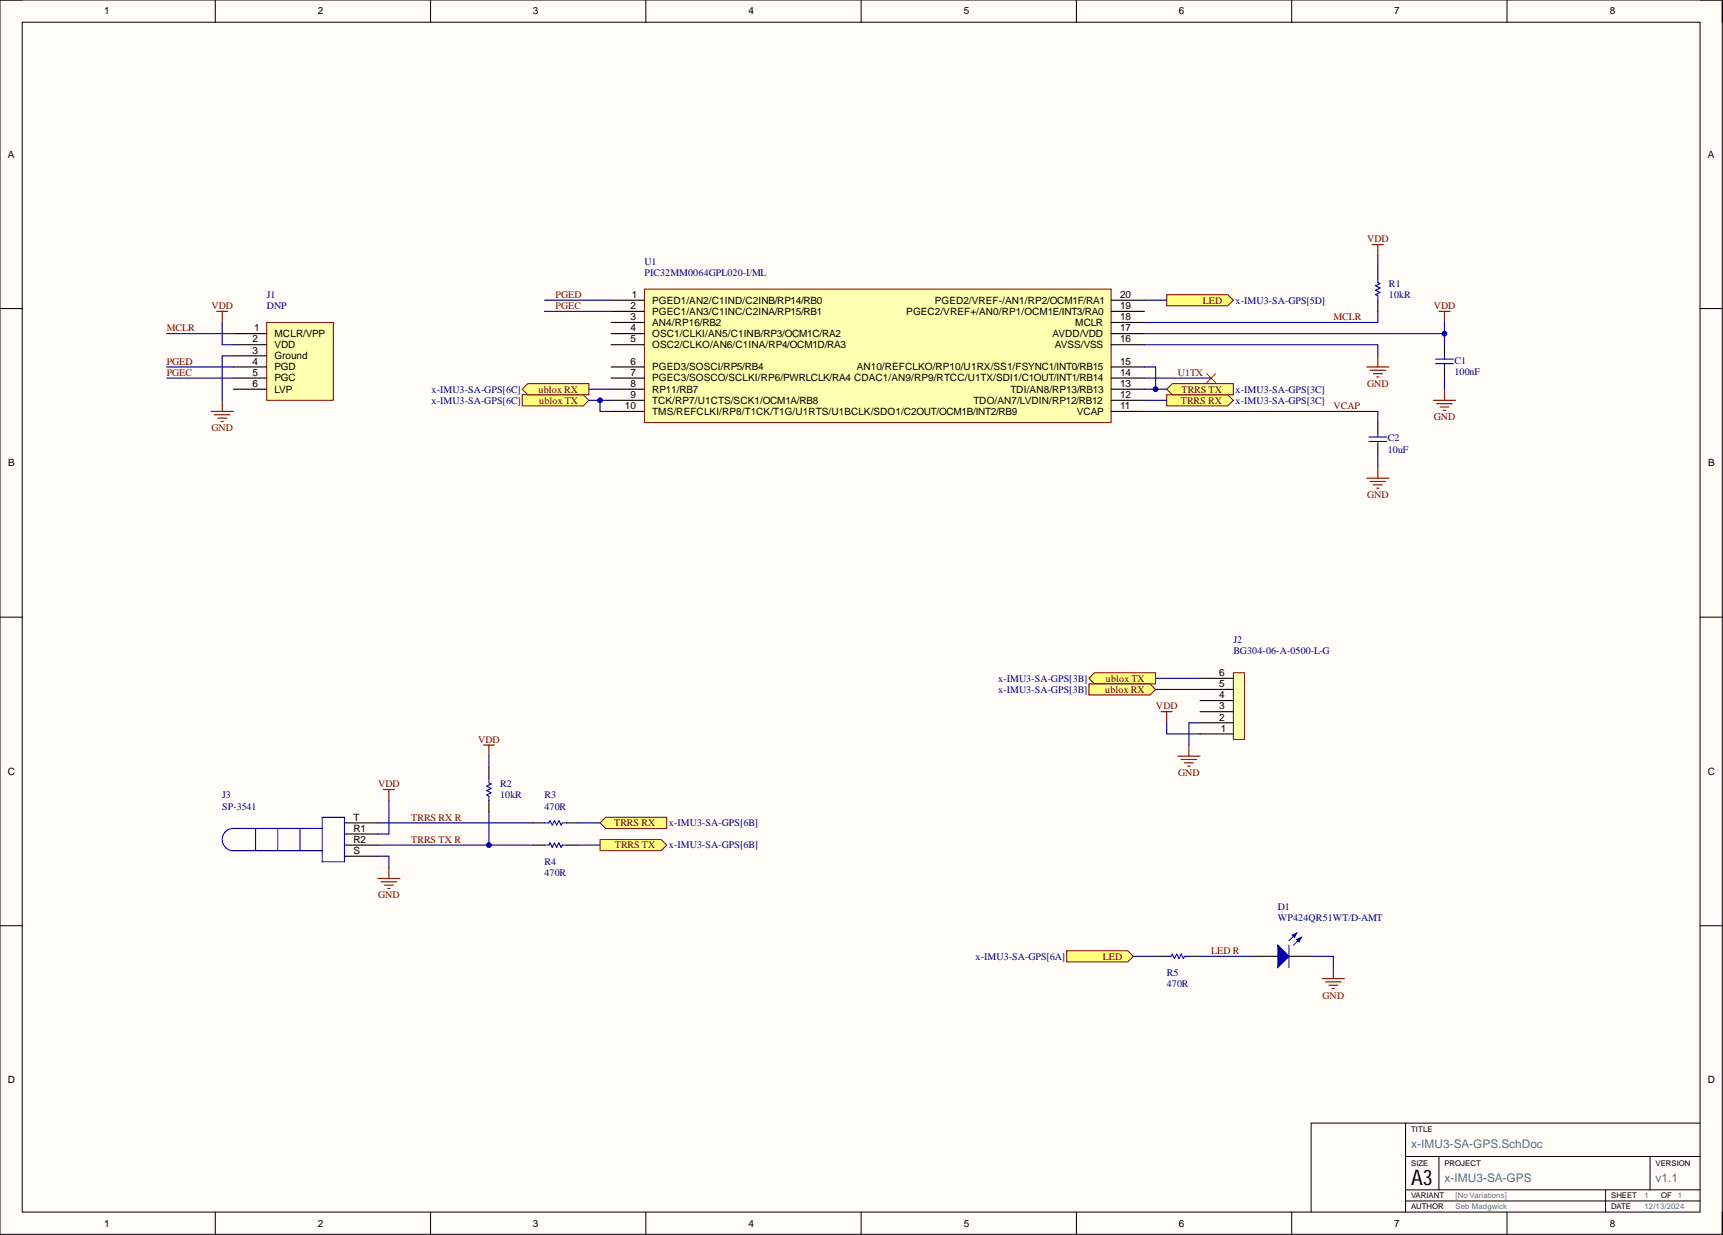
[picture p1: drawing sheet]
<svg xmlns="http://www.w3.org/2000/svg" width="393mm" height="282mm" viewBox="0 0 393 282" stroke-linecap="round" stroke-linejoin="round" font-family="sans-serif">
<g fill="#fffcf8">
<path d="M0 0h393.2v281.7h-393.2z" fill-rule="evenodd"/>
<path d="M5.1 5.1h383v271.5h-383z" fill-rule="evenodd"/>
</g>
<g fill="none" stroke="#000" stroke-width=".23">
<path d="M0 0h393.2v281.7h-393.2zM49.1 0v5.1M98.3 0v5.1M147.4 0v5.1M196.6 0v5.1M245.7 0v5.1M294.9 0v5.1M344 0v5.1M5.1 5.1h383v271.5h-383zM0 70.4h5.1M388.1 70.4h5.1M0 140.9h5.1"/>
<path d="M388.1 140.9h5.1M0 211.3h5.1M388.1 211.3h5.1M320.9 256.3v20.3M388.1 256.3h-88.8v20.3M49.1 276.6v5.1M98.3 276.6v5.1M147.4 276.6v5.1M196.6 276.6v5.1M245.7 276.6v5.1M294.9 276.6v5.1M320.9 263.9h67.2"/>
<path d="M320.9 271.6h67.2M320.9 274.1h67.2M328.5 263.9v7.7M344 276.6v5.1M366.5 271.6v5M376.7 263.9v7.7"/>
</g>
<g fill="none" stroke="#800000" stroke-width=".25">
<path d="M313.3 55.8h2.5M314.5 55.8v2.6M328.5 71.1h2.5M329.8 71.1v2.5M312 83.8h5.1M312.8 84.5h3.5M313.5 85.3h2.1M314.3 86h.5M314.5 81.2v2.6M327.2 91.4h5.1M328 92.1h3.5M328.7 92.9h2.1"/>
<path d="M329.5 93.7h.5M329.8 88.8v2.6M312 109.1h5.1M312.8 109.9h3.5M313.5 110.7h2.1M314.3 111.4h.5M314.5 106.6v2.5"/>
</g>
<path d="M314.5 60.9v2.5M314.5 68.5v2.6M329.8 78.7v2.5M314.5 96.4v2.6M329.8 83.8v2.5M314.5 101.5v2.6" fill="none" stroke="#000" stroke-width=".25"/>
<path d="M314.5 63.4v1.1l.6 .2-1.1 .5 1.1 .5-1.1 .5 1.1 .5-1.1 .6 .5 .2v1M312.5 99.7h4.1M314.5 99v.7M327.7 82h4.1M327.7 83h4.1M329.8 81.2v.8M329.8 83v.8M312.5 100.8h4.1M314.5 100.8v.7" fill="none" stroke="#00f" stroke-width=".25"/>
<path d="M147.1 66h106.6v30.4h-106.6z" fill-rule="evenodd" fill="#ffffb0"/>
<path d="M147.1 66h106.6v30.4h-106.6z" fill="none" stroke="#800000" stroke-width=".23"/>
<g fill="none" stroke="#000" stroke-width=".25">
<path d="M139.5 68.5h7.6M139.5 71.1h7.6M139.5 73.6h7.6M139.5 76.1h7.6M139.5 78.7h7.6M253.7 68.5h7.6M253.7 71.1h7.6M253.7 73.6h7.6M253.7 76.1h7.6M253.7 78.7h7.6M139.5 83.8h7.6M139.5 86.3h7.6"/>
<path d="M139.5 88.8h7.6M139.5 91.4h7.6M139.5 93.9h7.6M253.7 83.8h7.6M253.7 86.3h7.6M253.7 88.8h7.6M253.7 91.4h7.6M253.7 93.9h7.6"/>
</g>
<path d="M119.2 90.1h14l1.2 1.3-1.2 1.2h-14z" fill-rule="evenodd" fill="#ffff80"/>
<path d="M119.2 90.1h14l1.2 1.3-1.2 1.2h-14z" fill="none" stroke="#800000" stroke-width=".23"/>
<path d="M120.5 87.6h13.9v2.5h-13.9l-1.3-1.3z" fill-rule="evenodd" fill="#ffff80"/>
<path d="M120.5 87.6h13.9v2.5h-13.9l-1.3-1.3z" fill="none" stroke="#800000" stroke-width=".23"/>
<path d="M266.3 90.1h14l1.3 1.3-1.3 1.2h-14z" fill-rule="evenodd" fill="#ffff80"/>
<path d="M266.3 90.1h14l1.3 1.3-1.3 1.2h-14z" fill="none" stroke="#800000" stroke-width=".23"/>
<path d="M267.6 87.6h14v2.5h-14l-1.3-1.3z" fill-rule="evenodd" fill="#ffff80"/>
<path d="M267.6 87.6h14v2.5h-14l-1.3-1.3z" fill="none" stroke="#800000" stroke-width=".23"/>
<path d="M275.5 85.3l2 2M277.5 85.3l-2 2" fill="none" stroke="#f00" stroke-width=".23"/>
<path d="M266.3 67.3h14l1.3 1.2-1.3 1.3h-14z" fill-rule="evenodd" fill="#ffff80"/>
<path d="M266.3 67.3h14l1.3 1.2-1.3 1.3h-14z" fill="none" stroke="#800000" stroke-width=".23"/>
<path d="M60.9 73.6h15.2v17.8h-15.2z" fill-rule="evenodd" fill="#ffffb0"/>
<path d="M60.9 73.6h15.2v17.8h-15.2z" fill="none" stroke="#800000" stroke-width=".23"/>
<path d="M53.3 76.1h7.6M53.3 78.7h7.6M53.3 81.2h7.6M53.3 83.8h7.6M53.3 86.3h7.6M53.3 88.8h7.6M263.8 218.3h2.5M271.4 218.3h2.6M286.6 218.3h5.1M294.3 218.3h5" fill="none" stroke="#000" stroke-width=".25"/>
<path d="M49.5 71.1h2.5M50.7 71.1v2.5M48.2 93.9h5.1M49 94.7h3.5M49.7 95.4h2M50.5 96.2h.5M50.7 91.4v2.5" fill="none" stroke="#800000" stroke-width=".25"/>
<path d="M266.3 218.3h1.1l.2-.5 .5 1 .5-1 .5 1 .5-1 .6 1 .2-.5h1" fill="none" stroke="#00f" stroke-width=".25"/>
<path d="M291.7 215.7l2.6 2.6-2.6 2.5z" fill="#00f"/>
<path d="M291.7 215.7l2.6 2.6-2.6 2.5zM296 212.9l-1.7 1.8M297 214l-1.7 1.7" fill="none" stroke="#00f" stroke-width=".25"/>
<path d="M296 214.5l1-.5-.5 1z" fill="#00f"/>
<path d="M296 214.5l1-.5-.5 1z" fill="none" stroke="#00f" stroke-width=".25"/>
<path d="M295 213.4l1-.5-.5 1.1z" fill="#00f"/>
<path d="M294.3 215.7v5.1M295 213.4l1-.5-.5 1.1z" fill="none" stroke="#00f" stroke-width=".25"/>
<path d="M301.9 223.3h5M302.6 224.1h3.6M303.4 224.9h2M304.1 225.6h.6M304.4 220.8v2.5" fill="none" stroke="#800000" stroke-width=".25"/>
<path d="M243.5 217h14l1.2 1.3-1.2 1.2h-14z" fill-rule="evenodd" fill="#ffff80"/>
<path d="M243.5 217h14l1.2 1.3-1.2 1.2h-14z" fill="none" stroke="#800000" stroke-width=".23"/>
<path d="M249.9 153.5h13.9v2.6h-13.9l-1.3-1.3z" fill-rule="evenodd" fill="#ffff80"/>
<path d="M249.9 153.5h13.9v2.6h-13.9l-1.3-1.3z" fill="none" stroke="#800000" stroke-width=".23"/>
<path d="M248.6 156.1h13.9l1.3 1.3-1.3 1.2h-13.9z" fill-rule="evenodd" fill="#ffff80"/>
<path d="M248.6 156.1h13.9l1.3 1.3-1.3 1.2h-13.9z" fill="none" stroke="#800000" stroke-width=".23"/>
<path d="M265.1 162.4h2.5M266.3 162.4v2.6M268.9 172.6h5.1M269.6 173.3h3.6M270.4 174.1h2M271.2 174.9h.5M271.4 170v2.6" fill="none" stroke="#800000" stroke-width=".25"/>
<path d="M281.6 153.5h2.5v15.3h-2.5z" fill-rule="evenodd" fill="#ffffb0"/>
<path d="M281.6 153.5h2.5v15.3h-2.5z" fill="none" stroke="#800000" stroke-width=".23"/>
<path d="M274 159.9h7.6M274 157.4h7.6M274 154.8h7.6M111.6 175.1v2.6M274 167.5h7.6M274 165h7.6M274 162.4h7.6M111.6 182.7v2.6M121.8 192.9h2.5M121.8 187.8h2.5M129.4 192.9h2.5M129.4 187.8h2.5" fill="none" stroke="#000" stroke-width=".25"/>
<path d="M110.3 170h2.6M111.6 170v2.6" fill="none" stroke="#800000" stroke-width=".25"/>
<path d="M111.6 177.7v1l.5 .2-1 .5 1 .5-1 .5 1 .6-1 .5 .5 .2v1M124.3 192.9h1l.3-.5 .5 1 .5-1 .5 1 .5-1 .5 1 .3-.5h1M124.3 187.8h1l.3-.5 .5 1 .5-1 .5 1 .5-1 .5 1 .3-.5h1" fill="none" stroke="#00f" stroke-width=".25"/>
<path d="M137 191.6h13.9l1.3 1.3-1.3 1.3h-13.9z" fill-rule="evenodd" fill="#ffff80"/>
<path d="M137 191.6h13.9l1.3 1.3-1.3 1.3h-13.9z" fill="none" stroke="#800000" stroke-width=".23"/>
<path d="M138.2 186.5h14v2.6h-14l-1.2-1.3z" fill-rule="evenodd" fill="#ffff80"/>
<path d="M138.2 186.5h14v2.6h-14l-1.2-1.3z" fill="none" stroke="#800000" stroke-width=".23"/>
<path d="M87.5 180.2h2.6M88.8 180.2v2.5M88.8 198v2.5M86.2 200.5h5.1M87 201.3h3.6M87.8 202h2M88.5 202.8h.5" fill="none" stroke="#800000" stroke-width=".25"/>
<path d="M78.6 195.4h7.6M78.6 187.8h7.6M78.6 190.3h7.6M78.6 192.9h7.6" fill="none" stroke="#000" stroke-width=".25"/>
<path d="M58.3 189.1v5.1M63.4 189.1v5.1M68.5 189.1v5.1M73.6 189.1h-20.3a2.54 2.54 0 0 0-2.6 2.5 2.54 2.54 0 0 0 2.6 2.6h20.3M73.6 186.5h5v10.2h-5z" fill="none" stroke="#00f" stroke-width=".25"/>
<path d="M314.5 58.4v2.5M124.3 68.5h15.2M124.3 71.1h15.2M137 91.4v2.5h2.5M329.8 86.3v2.5M314.5 104.1v2.5" fill="none" stroke="#000080" stroke-width=".25"/>
<circle cx="137" cy="91.4" r=".51" fill="#000080"/>
<circle cx="137" cy="91.4" r=".51" fill="none" stroke="#000080" stroke-width=".23"/>
<path d="M134.4 88.8h5.1M261.3 83.8h2.5v5M261.3 91.4h5" fill="none" stroke="#000080" stroke-width=".25"/>
<circle cx="263.8" cy="88.8" r=".51" fill="#000080"/>
<circle cx="263.8" cy="88.8" r=".51" fill="none" stroke="#000080" stroke-width=".23"/>
<path d="M261.3 78.7h53.2v2.5M261.3 68.5h5M261.3 76.1h68.5M261.3 93.9h53.2v2.5M261.3 86.3h15.2" fill="none" stroke="#000080" stroke-width=".25"/>
<circle cx="329.8" cy="76.1" r=".51" fill="#000080"/>
<circle cx="329.8" cy="76.1" r=".51" fill="none" stroke="#000080" stroke-width=".23"/>
<g fill="none" stroke="#000080" stroke-width=".25">
<path d="M38 76.1h15.3M50.7 73.6v5.1h2.6M314.5 71.1v2.5h-53.2M38 83.8h15.3M38 86.3h15.3M53.3 81.2h-2.6v10.2M263.8 154.8h10.2M263.8 157.4h10.2M111.6 172.6v2.5M266.3 165v2.5h7.7M274 165h-2.6v5M86.2 195.4h2.6v2.6"/>
<path d="M86.2 187.8h35.6M88.8 182.7v7.6h-2.6M111.6 185.3v7.6M131.9 192.9h5.1M131.9 187.8h5.1M258.7 218.3h5.1M274 218.3h12.6M299.3 218.3h5.1v2.5"/>
</g>
<circle cx="111.6" cy="192.9" r=".51" fill="#000080"/>
<circle cx="111.6" cy="192.9" r=".51" fill="none" stroke="#000080" stroke-width=".23"/>
<path d="M86.2 192.9h35.6" fill="none" stroke="#000080" stroke-width=".25"/>
<circle cx="111.6" cy="192.9" r=".51" fill="#000080"/>
<circle cx="111.6" cy="192.9" r=".51" fill="none" stroke="#000080" stroke-width=".23"/>
<path d="M134.4 91.4h5.1" fill="none" stroke="#000080" stroke-width=".25"/>
<circle cx="137" cy="91.4" r=".51" fill="#000080"/>
<circle cx="137" cy="91.4" r=".51" fill="none" stroke="#000080" stroke-width=".23"/>
<path d="M261.3 88.8h5" fill="none" stroke="#000080" stroke-width=".25"/>
<circle cx="263.8" cy="88.8" r=".51" fill="#000080"/>
<circle cx="263.8" cy="88.8" r=".51" fill="none" stroke="#000080" stroke-width=".23"/>
<path d="M329.8 73.6v5.1" fill="none" stroke="#000080" stroke-width=".25"/>
<circle cx="329.8" cy="76.1" r=".51" fill="#000080"/>
<circle cx="329.8" cy="76.1" r=".51" fill="none" stroke="#000080" stroke-width=".23"/>
<text font-size="4.9" x="322.2" y="270.5">A3</text>
<g font-size="2.7" fill="#45818e">
<text x="322.2" y="262.1">x-IMU3-SA-GPS.SchDoc</text>
<text x="329.8" y="269.7">x-IMU3-SA-GPS</text>
<text x="378" y="269.7">v1.1</text>
</g>
<g font-size="2.3">
<text x="23.8" y="3.3">1</text>
<text x="72.5" y="3.3">2</text>
<text x="121.7" y="3.3">3</text>
<text x="170.9" y="3.3">4</text>
<text x="220" y="3.3">5</text>
<text x="269.1" y="3.3">6</text>
<text x="318.3" y="3.3">7</text>
<text x="367.5" y="3.3">8</text>
<text x="1.8" y="36">A</text>
<text x="389.9" y="36">A</text>
<text x="143.9" y="70.6">2</text>
<text x="144.3" y="68">1</text>
<text x="148.9" y="69.3">PGED1/AN2/C1IND/C2INB/RP14/RB0</text>
<text x="148.9" y="71.8">PGEC1/AN3/C1INC/C2INA/RP15/RB1</text>
<text x="206.9" y="71.8">PGEC2/VREF+/AN0/RP1/OCM1E/INT3/RA0</text>
<text x="213.4" y="69.3">PGED2/VREF-/AN1/RP2/OCM1F/RA1</text>
<text x="255.7" y="70.6">19</text>
<text x="255.7" y="68">20</text>
<text x="58" y="75.6">1</text>
<text x="62.7" y="76.9">MCLR/VPP</text>
<text x="143.9" y="73.1">3</text>
<text x="143.9" y="75.6">4</text>
<text x="148.9" y="74.4">AN4/RP16/RB2</text>
<text x="148.9" y="76.9">OSC1/CLKI/AN5/C1INB/RP3/OCM1C/RA2</text>
<text x="240.3" y="76.9">AVDD/VDD</text>
<text x="245.5" y="74.4">MCLR</text>
<text x="255.7" y="75.6">17</text>
<text x="255.7" y="73.1">18</text>
<text x="57.7" y="78.2">2</text>
<text x="57.7" y="80.7">3</text>
<text x="57.7" y="83.2">4</text>
<text x="62.7" y="79.4">VDD</text>
<text x="62.7" y="82">Ground</text>
<text x="143.9" y="78.2">5</text>
<text x="143.9" y="83.2">6</text>
<text x="148.9" y="79.4">OSC2/CLKO/AN6/C1INA/RP4/OCM1D/RA3</text>
<text x="240.8" y="79.4">AVSS/VSS</text>
<text x="255.7" y="83.2">15</text>
<text x="255.7" y="78.2">16</text>
<text x="57.7" y="85.8">5</text>
<text x="57.7" y="88.3">6</text>
<text x="62.7" y="84.5">PGD</text>
<text x="62.7" y="87.1">PGC</text>
<text x="62.7" y="89.6">LVP</text>
<text x="143.9" y="85.8">7</text>
<text x="143.9" y="88.3">8</text>
<text x="148.9" y="84.5">PGED3/SOSCI/RP5/RB4</text>
<text x="148.9" y="87.1">PGEC3/SOSCO/SCLKI/RP6/PWRLCLK/RA4 CDAC1/AN9/RP9/RTCC/U1TX/SDI1/C1OUT/INT1/RB14</text>
<text x="148.9" y="89.6">RP11/RB7</text>
<text x="195.6" y="84.5">AN10/REFCLKO/RP10/U1RX/SS1/FSYNC1/INT0/RB15</text>
<text x="230.7" y="89.6">TDI/AN8/RP13/RB13</text>
<text x="255.7" y="88.3">13</text>
<text x="255.7" y="85.8">14</text>
<text x="142.6" y="93.4">10</text>
<text x="143.9" y="90.9">9</text>
<text x="148.9" y="92.1">TCK/RP7/U1CTS/SCK1/OCM1A/RB8</text>
<text x="148.9" y="94.7">TMS/REFCLKI/RP8/T1CK/T1G/U1RTS/U1BCLK/SDO1/C2OUT/OCM1B/INT2/RB9</text>
<text x="222.2" y="92.1">TDO/AN7/LVDIN/RP12/RB12</text>
<text x="245.8" y="94.7">VCAP</text>
<text x="255.7" y="93.4">11</text>
<text x="255.7" y="90.9">12</text>
<text x="1.9" y="106.4">B</text>
<text x="390" y="106.4">B</text>
<text x="278.4" y="154.3">6</text>
<text x="278.4" y="161.9">3</text>
<text x="278.4" y="159.4">4</text>
<text x="278.4" y="156.8">5</text>
<text x="278.4" y="164.5">2</text>
<text x="278.7" y="167">1</text>
<text x="1.8" y="176.9">C</text>
<text x="389.9" y="176.9">C</text>
<text x="80.7" y="187.3">T</text>
<text x="80.7" y="189.8">R1</text>
<text x="80.7" y="194.9">S</text>
<text x="80.7" y="192.4">R2</text>
<text x="1.8" y="247.3">D</text>
<text x="389.9" y="247.3">D</text>
<text x="23.8" y="279.9">1</text>
<text x="72.5" y="279.9">2</text>
<text x="121.7" y="279.9">3</text>
<text x="170.9" y="279.9">4</text>
<text x="220" y="279.9">5</text>
<text x="269.1" y="279.9">6</text>
<text x="318.3" y="279.9">7</text>
<text x="367.5" y="279.9">8</text>
</g>
<g font-size="2.3" fill="#800000">
<text x="312.1" y="55.3">VDD</text>
<text x="48.3" y="70.6">VDD</text>
<text x="126.8" y="68">PGED</text>
<text x="126.8" y="70.6">PGEC</text>
<text x="274.6" y="69.3">LED</text>
<text x="327.3" y="70.6">VDD</text>
<text x="38" y="75.6">MCLR</text>
<text x="304.4" y="73.1">MCLR</text>
<text x="38" y="83.2">PGED</text>
<text x="38" y="85.8">PGEC</text>
<text x="122.9" y="89.6">ublox RX</text>
<text x="268.9" y="85.8">U1TX</text>
<text x="269.7" y="89.6">TRRS TX</text>
<text x="312.1" y="88.3">GND</text>
<text x="123.1" y="92.1">ublox TX</text>
<text x="269.6" y="92.1">TRRS RX</text>
<text x="304.4" y="93.4">VCAP</text>
<text x="327.3" y="95.9">GND</text>
<text x="48.3" y="98.5">GND</text>
<text x="312.1" y="113.7">GND</text>
<text x="252.5" y="155.6">ublox TX</text>
<text x="252.3" y="158.1">ublox RX</text>
<text x="263.9" y="161.9">VDD</text>
<text x="109.2" y="169.5">VDD</text>
<text x="86.3" y="179.7">VDD</text>
<text x="269" y="177.1">GND</text>
<text x="93.9" y="187.3">TRRS RX R</text>
<text x="140.2" y="188.6">TRRS RX</text>
<text x="93.9" y="192.4">TRRS TX R</text>
<text x="140.4" y="193.6">TRRS TX</text>
<text x="86.3" y="205.1">GND</text>
<text x="251.8" y="219">LED</text>
<text x="276.5" y="217.8">LED R</text>
<text x="301.9" y="227.9">GND</text>
</g>
<g font-size="2.3" fill="#000080">
<text x="147.1" y="60.4">U1</text>
<text x="147.1" y="62.9">PIC32MM0064GPL020-I/ML</text>
<text x="317.1" y="65.5">R1</text>
<text x="60.9" y="68">J1</text>
<text x="60.9" y="70.6">DNP</text>
<text x="282.1" y="69.3">x-IMU3-SA-GPS[5D]</text>
<text x="317.1" y="68">10kR</text>
<text x="332" y="83">C1</text>
<text x="98.5" y="89.6">x-IMU3-SA-GPS[6C]</text>
<text x="282.1" y="89.6">x-IMU3-SA-GPS[3C]</text>
<text x="332" y="85.5">100nF</text>
<text x="98.5" y="92.1">x-IMU3-SA-GPS[6C]</text>
<text x="282.1" y="92.1">x-IMU3-SA-GPS[3C]</text>
<text x="316.8" y="100.8">C2</text>
<text x="316.8" y="103.3">10uF</text>
<text x="281.6" y="146.7">J2</text>
<text x="281.6" y="149.2">BG304-06-A-0500-L-G</text>
<text x="227.9" y="155.6">x-IMU3-SA-GPS[3B]</text>
<text x="227.9" y="158.1">x-IMU3-SA-GPS[3B]</text>
<text x="114.1" y="179.7">R2</text>
<text x="50.7" y="182.2">J3</text>
<text x="50.7" y="184.8">SP-3541</text>
<text x="114.1" y="182.2">10kR</text>
<text x="124.3" y="182.2">R3</text>
<text x="124.3" y="184.8">470R</text>
<text x="152.7" y="188.6">x-IMU3-SA-GPS[6B]</text>
<text x="124.3" y="197.5">R4</text>
<text x="152.7" y="193.6">x-IMU3-SA-GPS[6B]</text>
<text x="124.3" y="200">470R</text>
<text x="291.7" y="207.6">D1</text>
<text x="291.7" y="210.1">WP424QR51WT/D-AMT</text>
<text x="222.7" y="219">x-IMU3-SA-GPS[6A]</text>
<text x="266.3" y="222.8">R5</text>
<text x="266.3" y="225.4">470R</text>
</g>
<g font-size="1.8">
<text x="322.2" y="258.4">TITLE</text>
<text x="322.2" y="266.1">SIZE</text>
<text x="329.8" y="266.1">PROJECT</text>
<text x="378" y="266.1">VERSION</text>
<text x="322.2" y="276">AUTHOR</text>
<text x="322.2" y="273.4">VARIANT</text>
<text x="367.8" y="273.4">SHEET</text>
<text x="367.8" y="276">DATE</text>
<text x="379.2" y="273.4">OF</text>
</g>
<g font-size="1.8" fill="#45818e">
<text x="332.3" y="276">Seb Madgwick</text>
<text x="332.3" y="273.4">[No Variations]</text>
<text x="375.4" y="273.4">1</text>
<text x="375.4" y="276">12/13/2024</text>
<text x="383" y="273.4">1</text>
</g>
</svg>
